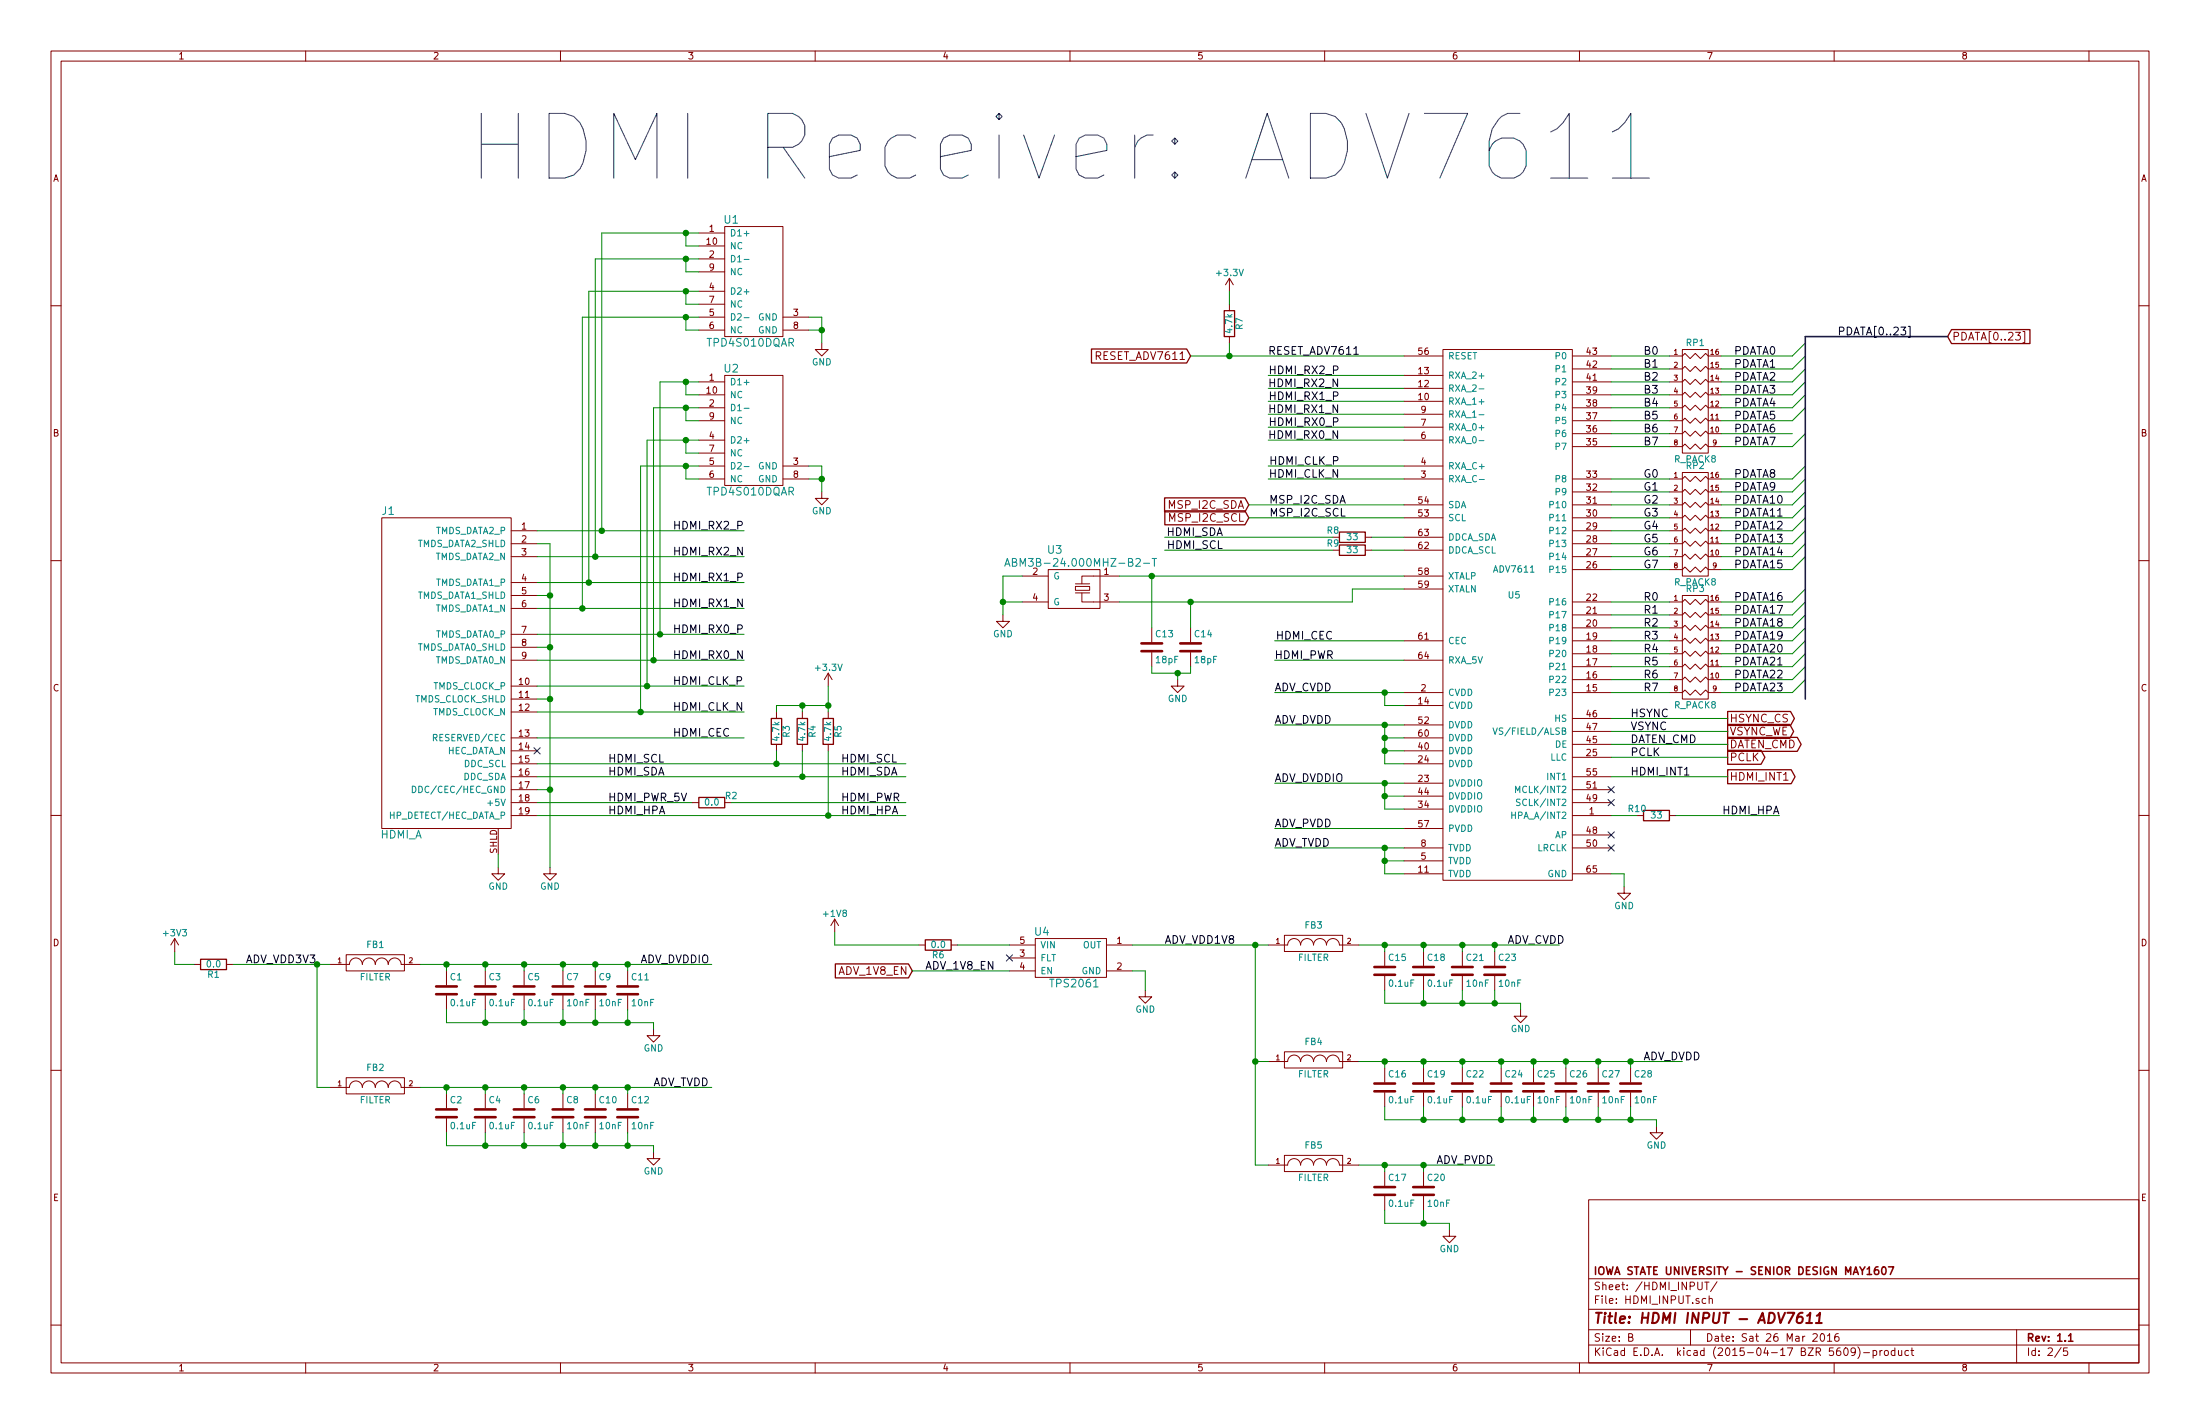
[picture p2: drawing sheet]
<svg xmlns="http://www.w3.org/2000/svg" width="432mm" height="279mm" viewBox="0 0 432 279" stroke-linecap="round" stroke-linejoin="round" font-family="sans-serif">
<g fill="none" stroke="#840000" stroke-width=".2">
<path d="M10 10h411.8v259.4h-411.8zM12 12h407.8v255.4h-407.8zM60 10v2M110 10v2M160 10v2M210 10v2M260 10v2M310 10v2M360 10v2M410 10v2M10 60h2M137.2 45.7h5"/>
<path d="M137.2 50.8h5M137.2 57.2h5M137.2 59.7h5M137.2 53.3h5M137.2 48.3h5M142.2 44.5h11.5v21.5h-11.5zM241.3 54.6v2.6M241.3 59.7v1.3M241.3 54.6l-.8 1.3M241.3 54.6l.8 1.3M419.8 60h2M137.2 74.9h5"/>
<path d="M137.2 77.5h5M137.2 62.2h5M137.2 64.8h5M142.2 73.7h11.5v21.6h-11.5zM153.7 62.2h5M153.7 64.8h5M161.3 67.3v1.3h1.3l-1.3 1.3-1.3-1.3h1.3M241.3 66v1.3M275.6 78.7h7.6M275.6 76.2h7.6M275.6 73.7h7.6M275.6 69.9h7.6"/>
<path d="M283.2 68.6h25.4v104.1h-25.4zM308.6 74.9h7.6M308.6 72.4h7.6M308.6 69.9h7.6M308.6 77.5h7.6M327.7 77.5h2.5l.5-.5 1 1 1-1 1.1 1 1-1 .5 .5h2.5M327.7 74.9h2.5l.5-.5 1 1 1-1 1.1 1 1-1 .5 .5h2.5M327.7 72.4h2.5l.5-.5 1 1 1-1 1.1 1 1-1 .5 .5h2.5M327.7 69.9h2.5l.5-.6 1 1.1 1-1.1 1.1 1.1 1-1.1 .5 .6h2.5M330.2 68.6h5.1v20.3h-5.1zM397.1 65h.3v2.2h-.3M137.2 94h5"/>
<path d="M137.2 91.4h5M137.2 86.4h5M137.2 82.6h5M137.2 80h5M137.2 88.9h5M153.7 94h5M153.7 91.4h5M161.3 96.5v1.3h1.3l-1.3 1.3-1.3-1.3h1.3M275.6 94h7.6M275.6 91.4h7.6M275.6 86.4h7.6M275.6 83.8h7.6"/>
<path d="M275.6 81.3h7.6M275.6 99.1h7.6M308.6 94h7.6M308.6 99.1h7.6M308.6 96.5h7.6M308.6 87.6h7.6M308.6 85.1h7.6M308.6 82.6h7.6M308.6 80h7.6M327.7 87.6h2.5l.5-.5 1 1 1-1 1.1 1 1-1 .5 .5h2.5M327.7 85.1h2.5l.5-.5 1 1 1-1 1.1 1 1-1 .5 .5h2.5M327.7 82.6h2.5l.5-.6 1 1.1 1-1.1 1.1 1.1 1-1.1 .5 .6h2.5"/>
<path d="M327.7 80h2.5l.5-.5 1 1 1-1 1.1 1 1-1 .5 .5h2.5M327.7 99.1h2.5l.5-.5 1 1 1-1 1.1 1 1-1 .5 .5h2.5M327.7 96.5h2.5l.5-.5 1 1 1-1 1.1 1 1-1 .5 .5h2.5M327.7 94h2.5l.5-.5 1 1 1-1 1.1 1 1-1 .5 .5h2.5M330.2 92.7h5.1v20.3h-5.1zM10 110h2M74.9 101.6h25.4v61h-25.4zM100.3 104.1h5.1M100.3 106.7h5.1M100.3 109.2h5.1M100.3 114.3h5.1M100.3 116.8h5.1"/>
<path d="M100.3 119.4h5.1M200.7 118.1h5M200.7 113h5M205.7 111.8h10.2v7.6h-10.2zM211.1 115.1h2.8v.7h-2.8zM211.1 114.6h2.8M211.1 116.3h2.8M212.3 116.3v1.8h7.4M219.7 113h-7.4v1.6M261.6 108h1.3M268 108h1.2M268 105.4h1.2"/>
<path d="M275.6 101.6h7.6M275.6 108h7.6M275.6 105.4h7.6M275.6 113h7.6M275.6 115.6h7.6M308.6 104.1h7.6M308.6 106.7h7.6M308.6 109.2h7.6M308.6 101.6h7.6M308.6 118.1h7.6M308.6 111.8h7.6M327.7 111.8h2.5l.5-.5 1 1 1-1 1.1 1 1-1 .5 .5h2.5"/>
<path d="M327.7 109.2h2.5l.5-.5 1 1 1-1 1.1 1 1-1 .5 .5h2.5M327.7 106.7h2.5l.5-.5 1 1 1-1 1.1 1 1-1 .5 .5h2.5M327.7 104.1h2.5l.5-.5 1 1 1-1 1.1 1 1-1 .5 .5h2.5M327.7 101.6h2.5l.5-.5 1 1 1-1 1.1 1 1-1 .5 .5h2.5M327.7 118.1h2.5l.5-.5 1 1 1-1 1.1 1 1-1 .5 .5h2.5M330.2 116.8h5.1v20.4h-5.1zM419.8 110h2M100.3 124.5h5.1M100.3 127h5.1M100.3 129.5h5.1M100.3 134.6h5.1M100.3 137.2h5.1"/>
<path d="M100.3 139.7h5.1M152.4 139.7v1.3M157.5 139.7v1.3M162.6 132.1v2.5M162.6 139.7v1.3M162.6 132.1l-.8 1.3M162.6 132.1l.7 1.3M196.8 120.7v1.2h1.3l-1.3 1.3-1.2-1.3h1.2M226.1 123.2v2.8M226.1 128v2.8M231.1 133.4v1.2h1.3l-1.3 1.3-1.2-1.3h1.2M233.7 123.2v2.8"/>
<path d="M233.7 128v2.8M275.6 129.5h7.6M275.6 135.9h7.6M275.6 125.7h7.6M275.6 138.4h7.6M308.6 135.9h7.6M308.6 123.2h7.6M308.6 120.7h7.6M308.6 125.7h7.6M308.6 133.4h7.6M308.6 130.8h7.6M308.6 128.3h7.6"/>
<path d="M327.7 135.9h2.5l.5-.5 1 1 1-1 1.1 1 1-1 .5 .5h2.5M327.7 133.4h2.5l.5-.6 1 1.1 1-1.1 1.1 1.1 1-1.1 .5 .6h2.5M327.7 130.8h2.5l.5-.5 1 1 1-1 1.1 1 1-1 .5 .5h2.5M327.7 128.3h2.5l.5-.5 1 1 1-1 1.1 1 1-1 .5 .5h2.5M327.7 125.7h2.5l.5-.5 1 1 1-1 1.1 1 1-1 .5 .5h2.5M327.7 123.2h2.5l.5-.5 1 1 1-1 1.1 1 1-1 .5 .5h2.5M327.7 120.7h2.5l.5-.6 1 1.1 1-1.1 1.1 1.1 1-1.1 .5 .6h2.5M10 160h2M100.3 144.8h5.1M100.3 147.3h5.1M100.3 149.9h5.1M100.3 152.4h5.1"/>
<path d="M100.3 154.9h5.1M100.3 157.5h5.1M135.9 157.5h1.3M142.2 157.5h1.3M152.4 146.1v1.2M157.5 146.1v1.2M162.6 146.1v1.2M275.6 144.8h7.6M275.6 147.3h7.6M275.6 149.9h7.6M275.6 142.2h7.6M275.6 153.7h7.6"/>
<path d="M275.6 158.8h7.6M275.6 156.2h7.6M308.6 152.4h7.6M308.6 154.9h7.6M308.6 157.5h7.6M308.6 148.6h7.6M308.6 146.1h7.6M308.6 141h7.6M308.6 143.5h7.6M419.8 160h2M97.8 170.2v1.3h1.3l-1.3 1.2-1.3-1.2h1.3M97.8 162.6v5"/>
<path d="M100.3 160h5.1M107.9 170.2v1.3h1.3l-1.3 1.2-1.2-1.2h1.2M275.6 168.9h7.6M275.6 166.4h7.6M275.6 171.5h7.6M275.6 162.6h7.6M308.6 160h7.6M308.6 166.4h7.6M308.6 171.5h7.6M308.6 163.8h7.6M318.8 174v1.3h1.2l-1.2 1.2-1.3-1.2h1.3M321.3 160h1.3"/>
<path d="M327.7 160h1.2M34.3 184.2l-.8 1.2M34.3 184.2v2.5M34.3 184.2l.8 1.2M38.1 189.2h1.3M44.4 189.2h1.3M64.8 189.2h3.8a1.27 1.27 0 0 1 1.2-1.2 1.27 1.27 0 0 1 1.3 1.2 1.27 1.27 0 0 1 1.3-1.2 1.27 1.27 0 0 1 1.3 1.2 1.27 1.27 0 0 1 1.2-1.2 1.27 1.27 0 0 1 1.3 1.2 1.27 1.27 0 0 1 1.3-1.2 1.27 1.27 0 0 1 1.2 1.2h3.8M67.9 187.3h11.5v3.2h-11.5zM87.6 190.5v2.8M87.6 195.3v2.8M95.2 190.5v2.8M95.2 195.3v2.8"/>
<path d="M102.9 190.5v2.8M102.9 195.3v2.8M110.5 190.5v2.8M110.5 195.3v2.8M116.8 190.5v2.8M116.8 195.3v2.8M123.2 190.5v2.8M123.2 195.3v2.8M163.8 180.3l-.7 1.3M163.8 180.3v2.6M163.8 180.3l.8 1.3M180.3 185.4h1.3"/>
<path d="M186.7 185.4h1.3M198.1 185.4h5.1M198.1 190.5h5.1M198.1 188h5.1M203.2 184.2h14v7.6h-14zM217.2 185.4h5M217.2 190.5h5M224.8 194.3v1.3h1.3l-1.3 1.3-1.3-1.3h1.3M248.9 185.4h3.8a1.27 1.27 0 0 1 1.3-1.2 1.27 1.27 0 0 1 1.3 1.2 1.27 1.27 0 0 1 1.2-1.2 1.27 1.27 0 0 1 1.3 1.2 1.27 1.27 0 0 1 1.3-1.2 1.27 1.27 0 0 1 1.2 1.2 1.27 1.27 0 0 1 1.3-1.2 1.27 1.27 0 0 1 1.3 1.2h3.8M252.1 183.5h11.4v3.2h-11.4zM271.8 186.7v2.8M271.8 191.5v2.8"/>
<path d="M279.4 186.7v2.8M279.4 191.5v2.8M287 186.7v2.8M287 191.5v2.8M293.4 186.7v2.8M293.4 191.5v2.8M298.4 198.1v1.3h1.3l-1.3 1.3-1.2-1.3h1.2M10 210h2M64.8 213.4h3.8a1.27 1.27 0 0 1 1.2-1.3 1.27 1.27 0 0 1 1.3 1.3 1.27 1.27 0 0 1 1.3-1.3 1.27 1.27 0 0 1 1.3 1.3 1.27 1.27 0 0 1 1.2-1.3 1.27 1.27 0 0 1 1.3 1.3 1.27 1.27 0 0 1 1.3-1.3 1.27 1.27 0 0 1 1.2 1.3h3.8M67.9 211.5h11.5v3.1h-11.5zM87.6 214.6v2.8M87.6 219.5v2.8"/>
<path d="M95.2 214.6v2.8M95.2 219.5v2.8M102.9 214.6v2.8M102.9 219.5v2.8M110.5 214.6v2.8M110.5 219.5v2.8M116.8 214.6v2.8M116.8 219.5v2.8M123.2 214.6v2.8M123.2 219.5v2.8M128.3 201.9v1.3h1.2l-1.2 1.3-1.3-1.3h1.3M248.9 208.3h3.8a1.27 1.27 0 0 1 1.3-1.3 1.27 1.27 0 0 1 1.3 1.3 1.27 1.27 0 0 1 1.2-1.3 1.27 1.27 0 0 1 1.3 1.3 1.27 1.27 0 0 1 1.3-1.3 1.27 1.27 0 0 1 1.2 1.3 1.27 1.27 0 0 1 1.3-1.3 1.27 1.27 0 0 1 1.3 1.3h3.8"/>
<path d="M252.1 206.4h11.4v3.2h-11.4zM271.8 209.6v2.7M271.8 214.4v2.8M279.4 209.6v2.7M279.4 214.4v2.8M287 209.6v2.7M287 214.4v2.8M294.6 209.6v2.7M294.6 214.4v2.8M301 209.6v2.7M301 214.4v2.8M307.3 209.6v2.7"/>
<path d="M307.3 214.4v2.8M313.7 209.6v2.7M313.7 214.4v2.8M320 209.6v2.7M320 214.4v2.8M419.8 210h2M128.3 226.1v1.2h1.2l-1.2 1.3-1.3-1.3h1.3M248.9 228.6h3.8a1.27 1.27 0 0 1 1.3-1.3 1.27 1.27 0 0 1 1.3 1.3 1.27 1.27 0 0 1 1.2-1.3 1.27 1.27 0 0 1 1.3 1.3 1.27 1.27 0 0 1 1.3-1.3 1.27 1.27 0 0 1 1.2 1.3 1.27 1.27 0 0 1 1.3-1.3 1.27 1.27 0 0 1 1.3 1.3h3.8M252.1 226.7h11.4v3.2h-11.4zM271.8 229.9v2.8M271.8 234.7v2.8M279.4 229.9v2.8"/>
<path d="M279.4 234.7v2.8M311.8 235.4h108v32h-108zM325.1 221v1.3h1.3l-1.3 1.2-1.3-1.2h1.3M10 260h2M284.5 241.3v1.3h1.2l-1.2 1.2-1.3-1.2h1.3M311.8 256.9h108M311.8 250.9h108M334.6 251.6h.8M334.8 254.8h-.4l-.3 .2 .1 .6 .2 .2 .4-.1M335 251.6v1.5M335.5 254.9l.2-.1h.3l.1 1M335.5 254.3v1.5"/>
<path d="M337 251.5l-1.3 1.9M419.8 260h2M60 267.4v2M110 267.4v2M160 267.4v2M210 267.4v2M260 267.4v2M310 267.4v2M311.8 263.9h108M311.8 260.9h108M319.7 262.4l.7-.1v-.5l-.2-.1h-.5v1.5h.5l.2-.2 .1-.3-.3-.3M331.8 260.9v3"/>
<path d="M355.8 261.8l.6-.1 .3 .4-.9 1.1h.9M357.4 261.8l.2-.1a.8 .8 0 0 1 .5 .7 .8 .8 0 0 1-.5 .8l-.2-.2-.1-.4zM358.7 262.1l.4-.4v1.5M358.7 263.2h.8M360 267.4v2M360.8 261.7h-.4a1.11 1.11 0 0 0-.2 1.4l.5 .1 .2-.2 .1-.5-.3-.2h-.5l-.1 .2M362 264.6l.2-.1a.8 .8 0 0 1 .6 .7 .8 .8 0 0 1-.6 .8l-.2-.2-.1-.4zM364.2 265.1l-.3 .3h-.3l-.3-.3 .1-.6h.5l.2 .1a1.19 1.19 0 0 1-.2 1.3l-.5 .1M364.6 264.3a1.71 1.71 0 0 1 0 2.2M365.8 265.4h1.1M367.6 265h.5l.3 .3-.2 .6h-.6M367.6 265v1.5"/>
<path d="M369 265v1M369.4 265l-.4 .3M369.9 265.1l.2-.1 .5 .1v.6l-.1 .2-.4 .1-.2-.2zM371.9 265h-.4l-.3 .3 .1 .5 .2 .2 .4-.1M371.9 264.5v1.5M372.6 265l.1 .9 .3 .1 .3-.2M373.3 265v1M374.6 265h-.4l-.3 .3 .1 .5 .2 .2 .4-.1M375.1 265h.5M375.3 264.5v1.3l.3 .2M395.8 260.9v6.5M404.5 264.4l-1.2 1.9"/>
<path d="M405.8 264.5h-.7l-.1 .7 .2-.2 .5 .1 .1 .2v.5l-.2 .2-.6-.2M410 267.4v2"/>
</g>
<path d="M368.6 248.6h-.4a1.11 1.11 0 0 0-.2 1.4l.5 .1 .2-.2 .1-.5-.3-.3-.5 .1-.1 .2M369.5 248.7l.2-.1a.8 .8 0 0 1 .5 .7 .8 .8 0 0 1-.5 .8l-.2-.2-.2-.4zM370.7 248.6h1l-.7 1.5M406 262.1l.4-.4v1.5M406 263.2h.9" fill="none" stroke="#840000" stroke-width=".3"/>
<path d="M350.8 257.6h1.4l-1.1 2M353.8 257.6a.93 .93 0 0 0-1.1 .8v1l.3 .2 .6-.1a.82 .82 0 0 0 .2-1l-.3-.2a.69 .69 0 0 0-.8 .4M354.5 259.6h1.2M354.7 258.2l.6-.6-.2 2M356.4 259.6h1.2M356.6 258.2l.6-.6-.2 2" fill="none" stroke="#840000" stroke-width=".41"/>
<g fill="none" stroke="#008484" stroke-width=".2">
<path d="M146 50.9h1M146 62.3h1M290.3 76.3h1M146 80.1h1M146 91.5h1M290.3 86.5h1M290.3 81.4h1M290.3 94.1h1M197.2 111.1l.5-1.5 .5 1.5M197.3 110.7h.8M198.7 110.3l.7-.1 .1-.2-.1-.3-.2-.1h-.5v1.5h.6l.2-.2 .1-.3-.4-.3M224.5 110.5h1.1"/>
<path d="M226.1 109.6h.9M226.6 109.6v1.5M80.9 154.3a.64 .64 0 0 1 .7 .6 .64 .64 0 0 1-.7 .6zM293 142.8l.4 1.3 .5-1.3M296.7 159.3v1.3M296.7 159.9h.7M297.5 155.5v-1.2l.4 .8 .4-.8v1.2M298.3 156.8l-.6 .1v.4l.5 .2 .1 .3-.2 .3-.5-.1"/>
</g>
<path d="M104.8 146.7l1.2 1.2M106 146.7l-1.2 1.2M315.6 154.3l1.2 1.2M315.6 156.9l1.2 1.2M316.8 154.3l-1.2 1.2M316.8 156.9l-1.2 1.2M315.6 163.2l1.2 1.2M315.6 165.8l1.2 1.2M316.8 163.2l-1.2 1.2M316.8 165.8l-1.2 1.2M197.5 187.4l1.2 1.2M198.7 187.4l-1.2 1.2" fill="none" stroke="#000084" stroke-width=".2"/>
<g fill="none" stroke="#008400" stroke-width=".2">
<path d="M134.6 45.7v2.6h2.6M134.6 50.8v2.5h2.6M134.6 57.2v2.5h2.6M137.2 50.8h-20.4v58.4M137.2 57.2h-21.6v57.1M137.2 45.7h-19.1v58.4M241.3 57.2v2.5M134.6 74.9v2.6h2.6M134.6 62.2v2.6h2.6M137.2 74.9h-7.7v49.6M137.2 62.2h-22.9v57.2M158.7 62.2h2.6v5.1"/>
<path d="M158.7 64.8h2.6M233.7 69.9h41.9M241.3 67.3v2.6M248.9 73.7h26.7M248.9 76.2h26.7M248.9 78.7h26.7M316.2 69.9h11.5M316.2 72.4h11.5M316.2 74.9h11.5M316.2 77.5h11.5M354.3 67.3l-2.5 2.6h-14M354.3 69.9l-2.5 2.5h-14"/>
<path d="M354.3 72.4l-2.5 2.5h-14M354.3 74.9l-2.5 2.6h-14M354.3 77.5l-2.5 2.5h-14M134.6 91.4v2.6h2.6M134.6 80v2.6h2.6M134.6 86.4v2.5h2.6M137.2 91.4h-11.5v48.3M137.2 80h-8.9v49.5M137.2 86.4h-10.2v48.2M158.7 91.4h2.6v5.1M158.7 94h2.6M245.1 99.1h30.5"/>
<path d="M248.9 91.4h26.7M248.9 94h26.7M248.9 81.3h26.7M248.9 83.8h26.7M248.9 86.4h26.7M316.2 94h11.5M316.2 80h11.5M316.2 82.6h11.5M316.2 85.1h11.5M316.2 87.6h11.5M316.2 96.5h11.5M316.2 99.1h11.5"/>
<path d="M337.8 85.1h14M354.3 80l-2.5 2.6h-14M354.3 85.1l-2.5 2.5h-14M354.3 91.4l-2.5 2.6h-14M354.3 94l-2.5 2.5h-14M354.3 96.5l-2.5 2.6h-14M354.3 99.1l-2.5 2.5h-14M105.4 104.1h40.6M105.4 109.2h40.6M105.4 119.4h40.6M105.4 114.3h40.6M105.4 106.7h2.5v63.5"/>
<path d="M105.4 116.8h2.5M196.8 118.1h3.9M200.7 113h-3.9v7.7M219.7 113h55.9M226.1 113v10.2M228.6 108h33M228.6 105.4h33M233.7 118.1v5.1M245.1 101.6h30.5M269.2 108h6.4M269.2 105.4h6.4M275.6 115.6h-10.2v2.5h-45.7"/>
<path d="M316.2 104.1h11.5M316.2 109.2h11.5M316.2 106.7h11.5M316.2 101.6h11.5M316.2 111.8h11.5M316.2 118.1h11.5M354.3 101.6l-2.5 2.5h-14M354.3 104.1l-2.5 2.6h-14M354.3 106.7l-2.5 2.5h-14M354.3 109.2l-2.5 2.6h-14M354.3 115.6l-2.5 2.5h-14M354.3 118.1l-2.5 2.6h-14"/>
<path d="M105.4 124.5h40.6M105.4 129.5h40.6M105.4 134.6h40.6M105.4 139.7h40.6M105.4 127h2.5M105.4 137.2h2.5M157.5 138.4v1.3M162.6 138.4h-10.2v1.3M162.6 134.6v5.1M226.1 130.8v1.3h7.6v-1.3M231.1 132.1v1.3M250.2 129.5h25.4"/>
<path d="M250.2 125.7h25.4M250.2 135.9h25.4M271.8 135.9v2.5h3.8M316.2 125.7h11.5M316.2 120.7h11.5M316.2 123.2h11.5M316.2 128.3h11.5M316.2 130.8h11.5M316.2 133.4h11.5M316.2 135.9h11.5M354.3 120.7l-2.5 2.5h-14M354.3 123.2l-2.5 2.5h-14"/>
<path d="M354.3 125.7l-2.5 2.6h-14M354.3 128.3l-2.5 2.5h-14M354.3 130.8l-2.5 2.6h-14M354.3 133.4l-2.5 2.5h-14M105.4 144.8h40.6M105.4 149.9h72.4M105.4 152.4h72.4M105.4 157.5h30.5M105.4 154.9h2.5M143.5 157.5h34.3M152.4 147.3v2.6M157.5 147.3v5.1"/>
<path d="M162.6 147.3v12.7M250.2 142.2h25.4M250.2 153.7h25.4M271.8 144.8h3.8M271.8 142.2v7.7h3.8M271.8 153.7v5.1h3.8M271.8 147.3h3.8M271.8 156.2h3.8M316.2 152.4h22.9M316.2 141h22.9M316.2 143.5h22.9M316.2 146.1h22.9"/>
<path d="M316.2 148.6h22.9M97.8 167.6v2.6M105.4 160h72.4M250.2 162.6h25.4M250.2 166.4h25.4M271.8 166.4v5.1h3.8M271.8 168.9h3.8M316.2 160h5.1M316.2 171.5h2.6v2.5M328.9 160h20.3M34.3 186.7v2.5h3.8M45.7 189.2h19.1"/>
<path d="M62.2 189.2v24.2h2.6M82.5 189.2h57.2M87.6 189.2v1.3M87.6 198.1v2.6h40.7v1.2M95.2 189.2v1.3M95.2 198.1v2.6M102.9 189.2v1.3M102.9 198.1v2.6M110.5 189.2v1.3M110.5 198.1v2.6M116.8 189.2v1.3M116.8 198.1v2.6"/>
<path d="M123.2 189.2v1.3M123.2 198.1v2.6M163.8 182.9v2.5h16.5M179.1 190.5h19M188 185.4h10.1M222.2 185.4h26.7M222.2 190.5h2.6v3.8M246.4 185.4v43.2h2.5M266.7 185.4h39.4M271.8 185.4v1.3M271.8 194.3v2.6h26.6v1.2M279.4 185.4v1.3"/>
<path d="M279.4 194.3v2.6M287 185.4v1.3M287 194.3v2.6M293.4 185.4v1.3M293.4 194.3v2.6M82.5 213.4h57.2M87.6 213.4v1.2M95.2 213.4v1.2M102.9 213.4v1.2M110.5 213.4v1.2M116.8 213.4v1.2M123.2 213.4v1.2"/>
<path d="M246.4 208.3h2.5M266.7 208.3h63.5M271.8 208.3v1.3M271.8 217.2v2.5h53.3v1.3M279.4 208.3v1.3M279.4 217.2v2.5M287 208.3v1.3M287 217.2v2.5M294.6 208.3v1.3M294.6 217.2v2.5M301 208.3v1.3M301 217.2v2.5"/>
<path d="M307.3 208.3v1.3M307.3 217.2v2.5M313.7 208.3v1.3M313.7 217.2v2.5M320 208.3v1.3M320 217.2v2.5M87.6 222.3v2.5h40.7v1.3M95.2 222.3v2.5M102.9 222.3v2.5M110.5 222.3v2.5M116.8 222.3v2.5M123.2 222.3v2.5"/>
<path d="M266.7 228.6h26.7M271.8 228.6v1.3M271.8 237.5v2.5h12.7v1.3M279.4 228.6v1.3M279.4 237.5v2.5"/>
</g>
<g fill="none" stroke="#840000" stroke-width=".25">
<path d="M214.2 68.5h18.7l.8 1.4-.8 1.3h-18.7zM240.3 61h2v5h-2zM383 64.7h15.4v2.7h-15.4l-.7-1.4zM228.6 97.7h15.7l.8 1.4-.8 1.3h-15.7zM228.6 100.2h15.7l.8 1.4-.8 1.4h-15.7zM262.9 104.4h5.1v2h-5.1zM262.9 106.9h5.1v2.1h-5.1zM339.1 139.6h12.3l.8 1.4-.8 1.3h-12.3zM137.2 156.5h5v2h-5zM151.4 141h2v5.1h-2zM156.5 141h2v5.1h-2zM161.5 141h2.1v5.1h-2.1z"/>
<path d="M322.6 159h5.1v2h-5.1zM339.1 142.1h12.2l.7 1.4-.7 1.4h-12.2zM339.1 144.7h13.7l.7 1.4-.7 1.3h-13.7zM339.1 147.2h6.5l.8 1.4-.8 1.4h-6.5zM339.1 151h12.5l.7 1.4-.7 1.4h-12.5zM39.4 188.2h5v2h-5zM164 189.1h14.3l.8 1.4-.8 1.4h-14.3zM181.6 184.4h5.1v2h-5.1z"/>
</g>
<g fill="none" stroke="#840000" stroke-width=".51">
<path d="M224 127.8h4.1M224 126.2h4.1M231.6 127.8h4.1M231.6 126.2h4.1M85.6 195.1h4.1M85.6 193.5h4.1M93.2 195.1h4.1M93.2 193.5h4.1M100.8 195.1h4.1M100.8 193.5h4.1M108.5 195.1h4M108.5 193.5h4"/>
<path d="M114.8 195.1h4.1M114.8 193.5h4.1M121.2 195.1h4M121.2 193.5h4M269.7 191.3h4.1M269.7 189.7h4.1M277.4 191.3h4M277.4 189.7h4M285 191.3h4.1M285 189.7h4.1M291.3 191.3h4.1M291.3 189.7h4.1"/>
<path d="M85.6 219.2h4.1M85.6 217.7h4.1M93.2 219.2h4.1M93.2 217.7h4.1M100.8 219.2h4.1M100.8 217.7h4.1M108.5 219.2h4M108.5 217.7h4M114.8 219.2h4.1M114.8 217.7h4.1M121.2 219.2h4M121.2 217.7h4"/>
<path d="M269.7 214.1h4.1M269.7 212.6h4.1M277.4 214.1h4M277.4 212.6h4M285 214.1h4.1M285 212.6h4.1M292.6 214.1h4.1M292.6 212.6h4.1M299 214.1h4M299 212.6h4M305.3 214.1h4.1M305.3 212.6h4.1"/>
<path d="M311.7 214.1h4M311.7 212.6h4M318 214.1h4.1M318 212.6h4.1M269.7 234.4h4.1M269.7 232.9h4.1M277.4 234.4h4M277.4 232.9h4"/>
</g>
<g fill="#008400" stroke="#008400" stroke-width=".25">
<circle cx="108" cy="116.8" r=".51"/>
<circle cx="108" cy="127" r=".51"/>
<circle cx="108" cy="137.2" r=".51"/>
<circle cx="108" cy="154.9" r=".51"/>
<circle cx="116.8" cy="189.2" r=".51"/>
<circle cx="102.9" cy="189.2" r=".51"/>
<circle cx="95.3" cy="189.2" r=".51"/>
<circle cx="87.6" cy="189.2" r=".51"/>
<circle cx="123.2" cy="189.2" r=".51"/>
<circle cx="95.3" cy="200.7" r=".51"/>
<circle cx="102.9" cy="200.7" r=".51"/>
<circle cx="116.8" cy="200.7" r=".51"/>
<circle cx="123.2" cy="200.7" r=".51"/>
<circle cx="62.2" cy="189.2" r=".51"/>
<circle cx="287" cy="185.4" r=".51"/>
<circle cx="279.4" cy="185.4" r=".51"/>
<circle cx="271.8" cy="185.4" r=".51"/>
<circle cx="293.4" cy="185.4" r=".51"/>
<circle cx="279.4" cy="196.9" r=".51"/>
<circle cx="287" cy="196.9" r=".51"/>
<circle cx="293.4" cy="196.9" r=".51"/>
<circle cx="313.7" cy="208.3" r=".51"/>
<circle cx="307.3" cy="208.3" r=".51"/>
<circle cx="301" cy="208.3" r=".51"/>
<circle cx="294.6" cy="208.3" r=".51"/>
<circle cx="287" cy="208.3" r=".51"/>
<circle cx="279.4" cy="208.3" r=".51"/>
<circle cx="271.8" cy="208.3" r=".51"/>
<circle cx="320" cy="208.3" r=".51"/>
<circle cx="279.4" cy="219.7" r=".51"/>
<circle cx="287" cy="219.7" r=".51"/>
<circle cx="294.6" cy="219.7" r=".51"/>
<circle cx="301" cy="219.7" r=".51"/>
<circle cx="307.3" cy="219.7" r=".51"/>
<circle cx="313.7" cy="219.7" r=".51"/>
<circle cx="320" cy="219.7" r=".51"/>
<circle cx="271.8" cy="228.6" r=".51"/>
<circle cx="279.4" cy="228.6" r=".51"/>
<circle cx="279.4" cy="240" r=".51"/>
<circle cx="246.4" cy="185.4" r=".51"/>
<circle cx="246.4" cy="208.3" r=".51"/>
<circle cx="110.5" cy="189.2" r=".51"/>
<circle cx="110.5" cy="200.7" r=".51"/>
<circle cx="116.8" cy="213.4" r=".51"/>
<circle cx="102.9" cy="213.4" r=".51"/>
<circle cx="95.3" cy="213.4" r=".51"/>
<circle cx="87.6" cy="213.4" r=".51"/>
<circle cx="123.2" cy="213.4" r=".51"/>
<circle cx="95.3" cy="224.8" r=".51"/>
<circle cx="102.9" cy="224.8" r=".51"/>
<circle cx="116.8" cy="224.8" r=".51"/>
<circle cx="123.2" cy="224.8" r=".51"/>
<circle cx="110.5" cy="213.4" r=".51"/>
<circle cx="110.5" cy="224.8" r=".51"/>
<circle cx="196.9" cy="118.1" r=".51"/>
<circle cx="226.1" cy="113" r=".51"/>
<circle cx="233.7" cy="118.1" r=".51"/>
<circle cx="231.1" cy="132.1" r=".51"/>
<circle cx="241.3" cy="69.9" r=".51"/>
<circle cx="162.6" cy="160" r=".51"/>
<circle cx="152.4" cy="149.9" r=".51"/>
<circle cx="157.5" cy="152.4" r=".51"/>
<circle cx="162.6" cy="138.4" r=".51"/>
<circle cx="157.5" cy="138.4" r=".51"/>
<circle cx="271.8" cy="135.9" r=".51"/>
<circle cx="271.8" cy="147.3" r=".51"/>
<circle cx="271.8" cy="144.8" r=".51"/>
<circle cx="271.8" cy="142.2" r=".51"/>
<circle cx="271.8" cy="156.2" r=".51"/>
<circle cx="271.8" cy="153.7" r=".51"/>
<circle cx="271.8" cy="166.4" r=".51"/>
<circle cx="271.8" cy="168.9" r=".51"/>
<circle cx="129.5" cy="124.5" r=".51"/>
<circle cx="134.6" cy="74.9" r=".51"/>
<circle cx="128.3" cy="129.5" r=".51"/>
<circle cx="134.6" cy="80" r=".51"/>
<circle cx="127" cy="134.6" r=".51"/>
<circle cx="134.6" cy="86.4" r=".51"/>
<circle cx="125.7" cy="139.7" r=".51"/>
<circle cx="134.6" cy="91.4" r=".51"/>
<circle cx="114.3" cy="119.4" r=".51"/>
<circle cx="134.6" cy="62.2" r=".51"/>
<circle cx="115.6" cy="114.3" r=".51"/>
<circle cx="134.6" cy="57.2" r=".51"/>
<circle cx="116.8" cy="109.2" r=".51"/>
<circle cx="134.6" cy="50.8" r=".51"/>
<circle cx="118.1" cy="104.1" r=".51"/>
<circle cx="134.6" cy="45.7" r=".51"/>
<circle cx="161.3" cy="64.8" r=".51"/>
<circle cx="161.3" cy="94" r=".51"/>
</g>
<path d="M382.3 66h-28v71.2" fill="none" stroke="#000084" stroke-width=".3"/>
<path d="M265.7 69.5h.9M374.5 64h.4v2.2h-.4" fill="none" stroke="#000" stroke-width=".2"/>
<path d="M304.4 25.9l1.2-.6 1.2-1.2 1.2-1.8v12.7M304.4 35h7.2M316.5 25.9l1.2-.6 1.2-1.2 1.2-1.8v12.7M316.5 35h7.2" fill="none" stroke="#0000c2" stroke-width=".2"/>
<text font-size="17.7" fill="#0000c2" x="91.4" y="35.6">HDMI Receiver: ADV7611</text>
<text font-size="2.8" fill="#840000" x="312.8" y="259.7">Title: HDMI INPUT - ADV7611</text>
<g font-size="2.1" fill="#008484">
<text x="142.2" y="43.9">U1</text>
<text x="139" y="68">TPD4S010DQAR</text>
<text x="142.2" y="73.1">U2</text>
<text x="75" y="101">J1</text>
<text x="139" y="97.2">TPD4S010DQAR</text>
<text x="199.7" y="111.2">ABM3B-24.000MHZ-B2-T</text>
<text x="205.7" y="108.6">U3</text>
<text x="74.7" y="164.5">HDMI_A</text>
<text x="203.1" y="183.6">U4</text>
<text x="206.4" y="193.7">TPS2061</text>
</g>
<g font-size="2.1">
<text x="360.7" y="65.8">PDATA[0..23]</text>
<text x="248.9" y="69.6">RESET_ADV7611</text>
<text x="322.6" y="69.6">B0</text>
<text x="340.4" y="69.6">PDATA0</text>
<text x="249.5" y="75.9">HDMI_RX2_N</text>
<text x="249.6" y="73.4">HDMI_RX2_P</text>
<text x="322.6" y="72.1">B1</text>
<text x="322.6" y="74.7">B2</text>
<text x="322.6" y="77.2">B3</text>
<text x="340.4" y="72.1">PDATA1</text>
<text x="340.4" y="74.7">PDATA2</text>
<text x="340.4" y="77.2">PDATA3</text>
<text x="249.5" y="81">HDMI_RX1_N</text>
<text x="249.6" y="78.5">HDMI_RX1_P</text>
<text x="249.6" y="83.6">HDMI_RX0_P</text>
<text x="322.6" y="79.8">B4</text>
<text x="322.6" y="82.3">B5</text>
<text x="340.4" y="79.8">PDATA4</text>
<text x="340.4" y="82.3">PDATA5</text>
<text x="249.5" y="86.1">HDMI_RX0_N</text>
<text x="322.6" y="84.8">B6</text>
<text x="322.6" y="87.4">B7</text>
<text x="340.4" y="87.4">PDATA7</text>
<text x="340.4" y="84.8">PDATA6</text>
<text x="249.2" y="93.7">HDMI_CLK_N</text>
<text x="249.3" y="91.2">HDMI_CLK_P</text>
<text x="322.6" y="93.7">G0</text>
<text x="340.4" y="93.7">PDATA8</text>
<text x="249.4" y="98.8">MSP_I2C_SDA</text>
<text x="249.7" y="101.3">MSP_I2C_SCL</text>
<text x="322.6" y="96.3">G1</text>
<text x="322.6" y="98.8">G2</text>
<text x="322.6" y="101.3">G3</text>
<text x="340.4" y="96.3">PDATA9</text>
<text x="340.4" y="98.8">PDATA10</text>
<text x="340.4" y="101.3">PDATA11</text>
<text x="132.1" y="103.9">HDMI_RX2_P</text>
<text x="229" y="105.2">HDMI_SDA</text>
<text x="229.2" y="107.7">HDMI_SCL</text>
<text x="322.6" y="103.9">G4</text>
<text x="322.6" y="106.4">G5</text>
<text x="340.4" y="103.9">PDATA12</text>
<text x="340.4" y="106.4">PDATA13</text>
<text x="132.1" y="109">HDMI_RX2_N</text>
<text x="322.6" y="109">G6</text>
<text x="322.6" y="111.5">G7</text>
<text x="340.4" y="109">PDATA14</text>
<text x="340.4" y="111.5">PDATA15</text>
<text x="132.1" y="114">HDMI_RX1_P</text>
<text x="132.1" y="119.1">HDMI_RX1_N</text>
<text x="322.6" y="117.9">R0</text>
<text x="340.4" y="117.9">PDATA16</text>
<text x="132.1" y="124.2">HDMI_RX0_P</text>
<text x="250.5" y="125.5">HDMI_CEC</text>
<text x="322.6" y="120.4">R1</text>
<text x="322.6" y="122.9">R2</text>
<text x="322.6" y="125.5">R3</text>
<text x="340.4" y="120.4">PDATA17</text>
<text x="340.4" y="122.9">PDATA18</text>
<text x="340.4" y="125.5">PDATA19</text>
<text x="132.1" y="129.3">HDMI_RX0_N</text>
<text x="250.2" y="129.3">HDMI_PWR</text>
<text x="322.6" y="128">R4</text>
<text x="322.6" y="130.6">R5</text>
<text x="340.4" y="128">PDATA20</text>
<text x="340.4" y="130.6">PDATA21</text>
<text x="132.1" y="134.4">HDMI_CLK_P</text>
<text x="250.2" y="135.6">ADV_CVDD</text>
<text x="322.6" y="133.1">R6</text>
<text x="322.6" y="135.6">R7</text>
<text x="340.4" y="133.1">PDATA22</text>
<text x="340.4" y="135.6">PDATA23</text>
<text x="132.1" y="139.4">HDMI_CLK_N</text>
<text x="250.2" y="142">ADV_DVDD</text>
<text x="320" y="140.7">HSYNC</text>
<text x="320" y="143.3">VSYNC</text>
<text x="119.4" y="149.6">HDMI_SCL</text>
<text x="132.1" y="144.5">HDMI_CEC</text>
<text x="165.1" y="149.6">HDMI_SCL</text>
<text x="320" y="145.8">DATEN_CMD</text>
<text x="320" y="148.3">PCLK</text>
<text x="119.4" y="152.1">HDMI_SDA</text>
<text x="165.1" y="152.1">HDMI_SDA</text>
<text x="250.2" y="153.4">ADV_DVDDIO</text>
<text x="320" y="152.1">HDMI_INT1</text>
<text x="119.4" y="157.2">HDMI_PWR_5V</text>
<text x="119.4" y="159.8">HDMI_HPA</text>
<text x="165.1" y="157.2">HDMI_PWR</text>
<text x="165.1" y="159.8">HDMI_HPA</text>
<text x="338.2" y="159.8">HDMI_HPA</text>
<text x="250.2" y="162.3">ADV_PVDD</text>
<text x="250.2" y="166.1">ADV_TVDD</text>
<text x="228.6" y="185.2">ADV_VDD1V8</text>
<text x="295.9" y="185.2">ADV_CVDD</text>
<text x="48.3" y="189">ADV_VDD3V3</text>
<text x="125.7" y="189">ADV_DVDDIO</text>
<text x="181.6" y="190.2">ADV_1V8_EN</text>
<text x="322.6" y="208">ADV_DVDD</text>
<text x="128.3" y="213.1">ADV_TVDD</text>
<text x="281.9" y="228.3">ADV_PVDD</text>
</g>
<g font-size="2.1" fill="#840000">
<text x="215.3" y="70.6">RESET_ADV7611</text>
<text x="383.2" y="66.8">PDATA[0..23]</text>
<text x="229.5" y="99.8">MSP_I2C_SDA</text>
<text x="229.7" y="102.4">MSP_I2C_SCL</text>
<text x="339.5" y="141.7">HSYNC_CS</text>
<text x="339.5" y="144.3">VSYNC_WE</text>
<text x="339.5" y="146.8">DATEN_CMD</text>
<text x="339.5" y="149.4">PCLK</text>
<text x="339.5" y="153.2">HDMI_INT1</text>
<text x="164.6" y="191.3">ADV_1V8_EN</text>
<text x="312.8" y="250.1">IOWA STATE UNIVERSITY - SENIOR DESIGN MAY1607</text>
<text x="312.8" y="255.8">File: HDMI_INPUT.sch</text>
<text x="312.8" y="253.1">Sheet: /HDMI_INPUT/</text>
<text x="312.8" y="263.2">Size: B</text>
<text x="334.8" y="263.2">Date: Sat 26 Mar 2016</text>
<text x="397.8" y="263.2">Rev: 1.1</text>
<text x="312.8" y="266">KiCad E.D.A. kicad (2015-04-17 BZR 5609)-product</text>
<text x="397.8" y="266">Id: 2/5</text>
</g>
<g font-size="1.8" fill="#840000">
<text x="35" y="11.6">1</text>
<text x="85" y="11.6">2</text>
<text x="135" y="11.6">3</text>
<text x="185" y="11.6">4</text>
<text x="235" y="11.6">5</text>
<text x="285" y="11.6">6</text>
<text x="335" y="11.6">7</text>
<text x="385" y="11.6">8</text>
<text x="10.4" y="35.6">A</text>
<text x="420.2" y="35.6">A</text>
<text x="139.2" y="45.5">1</text>
<text x="138.7" y="48">10</text>
<text x="139.2" y="50.5">2</text>
<text x="139.2" y="53.1">9</text>
<text x="139.2" y="56.9">4</text>
<text x="139.2" y="59.4">7</text>
<text x="139.2" y="62">5</text>
<text x="139.2" y="64.5">6</text>
<text x="155.7" y="62">3</text>
<text x="155.7" y="64.5">8</text>
<text x="278.4" y="69.6">56</text>
<text x="311.5" y="69.6">43</text>
<text x="138.7" y="77.2">10</text>
<text x="139.2" y="74.7">1</text>
<text x="278.4" y="75.9">12</text>
<text x="278.4" y="73.4">13</text>
<text x="311.5" y="74.7">41</text>
<text x="311.5" y="72.1">42</text>
<text x="311.5" y="77.2">39</text>
<text x="139.2" y="79.8">2</text>
<text x="139.2" y="82.3">9</text>
<text x="278.4" y="78.5">10</text>
<text x="278.9" y="83.6">7</text>
<text x="278.9" y="81">9</text>
<text x="311.5" y="82.3">37</text>
<text x="311.5" y="79.8">38</text>
<text x="10.4" y="85.6">B</text>
<text x="139.2" y="86.1">4</text>
<text x="139.2" y="88.6">7</text>
<text x="278.9" y="86.1">6</text>
<text x="311.5" y="87.4">35</text>
<text x="311.5" y="84.8">36</text>
<text x="420.2" y="85.6">B</text>
<text x="139.2" y="91.2">5</text>
<text x="139.2" y="93.7">6</text>
<text x="155.7" y="91.2">3</text>
<text x="155.7" y="93.7">8</text>
<text x="278.9" y="93.7">3</text>
<text x="278.9" y="91.2">4</text>
<text x="311.5" y="93.7">33</text>
<text x="278.4" y="101.3">53</text>
<text x="278.4" y="98.8">54</text>
<text x="311.5" y="101.3">30</text>
<text x="311.5" y="98.8">31</text>
<text x="311.5" y="96.3">32</text>
<text x="102.4" y="103.9">1</text>
<text x="102.4" y="106.4">2</text>
<text x="278.4" y="107.7">62</text>
<text x="278.4" y="105.2">63</text>
<text x="311.5" y="106.4">28</text>
<text x="311.5" y="103.9">29</text>
<text x="102.4" y="109">3</text>
<text x="202.7" y="112.8">2</text>
<text x="216.7" y="112.8">1</text>
<text x="278.4" y="112.8">58</text>
<text x="311.5" y="111.5">26</text>
<text x="311.5" y="109">27</text>
<text x="102.4" y="114">4</text>
<text x="102.4" y="116.6">5</text>
<text x="102.4" y="119.1">6</text>
<text x="202.7" y="117.9">4</text>
<text x="216.7" y="117.9">3</text>
<text x="278.4" y="115.3">59</text>
<text x="311.5" y="117.9">22</text>
<text x="102.4" y="124.2">7</text>
<text x="278.4" y="125.5">61</text>
<text x="311.5" y="122.9">20</text>
<text x="311.5" y="120.4">21</text>
<text x="311.5" y="125.5">19</text>
<text x="102.4" y="126.7">8</text>
<text x="102.4" y="129.3">9</text>
<text x="278.4" y="129.3">64</text>
<text x="311.5" y="130.6">17</text>
<text x="311.5" y="128">18</text>
<text x="10.4" y="135.6">C</text>
<text x="101.9" y="134.4">10</text>
<text x="101.9" y="136.9">11</text>
<text x="278.9" y="135.6">2</text>
<text x="311.5" y="135.6">15</text>
<text x="311.5" y="133.1">16</text>
<text x="420.2" y="135.6">C</text>
<text x="101.9" y="139.4">12</text>
<text x="278.4" y="142">52</text>
<text x="278.4" y="138.2">14</text>
<text x="311.5" y="140.7">46</text>
<text x="311.5" y="143.3">47</text>
<text x="101.9" y="144.5">13</text>
<text x="101.9" y="147.1">14</text>
<text x="101.9" y="149.6">15</text>
<text x="278.4" y="147.1">40</text>
<text x="278.4" y="144.5">60</text>
<text x="278.4" y="149.6">24</text>
<text x="311.5" y="148.3">25</text>
<text x="311.5" y="145.8">45</text>
<text x="101.9" y="152.1">16</text>
<text x="101.9" y="154.7">17</text>
<text x="278.4" y="153.4">23</text>
<text x="278.4" y="156">44</text>
<text x="311.5" y="154.7">51</text>
<text x="311.5" y="152.1">55</text>
<text x="101.9" y="157.2">18</text>
<text x="101.9" y="159.8">19</text>
<text x="278.4" y="158.5">34</text>
<text x="311.5" y="157.2">49</text>
<text x="311.9" y="159.8">1</text>
<text x="97.5" y="167.5" transform="rotate(-90 97.5 167.5)">SHLD</text>
<text x="278.4" y="162.3">57</text>
<text x="278.9" y="166.1">8</text>
<text x="311.5" y="166.1">50</text>
<text x="311.5" y="163.6">48</text>
<text x="278.4" y="171.2">11</text>
<text x="278.9" y="168.7">5</text>
<text x="311.5" y="171.2">65</text>
<text x="10.4" y="185.6">D</text>
<text x="200.2" y="185.2">5</text>
<text x="219.2" y="185.2">1</text>
<text x="420.2" y="185.6">D</text>
<text x="200.2" y="187.7">3</text>
<text x="200.2" y="190.2">4</text>
<text x="219.2" y="190.2">2</text>
<text x="10.4" y="235.6">E</text>
<text x="420.2" y="235.6">E</text>
<text x="35" y="269">1</text>
<text x="85" y="269">2</text>
<text x="135" y="269">3</text>
<text x="185" y="269">4</text>
<text x="235" y="269">5</text>
<text x="285" y="269">6</text>
<text x="335" y="269">7</text>
<text x="385" y="269">8</text>
</g>
<g font-size="1.8" fill="#008484">
<text x="143.3" y="46.4">D1+</text>
<text x="143.3" y="51.4">D1-</text>
<text x="143.3" y="54">NC</text>
<text x="143.3" y="48.9">NC</text>
<text x="143.3" y="57.8">D2+</text>
<text x="239" y="54.2">+3.3V</text>
<text x="143.3" y="62.9">D2-</text>
<text x="143.3" y="65.4">NC</text>
<text x="143.3" y="60.3">NC</text>
<text x="148.7" y="62.9">GND</text>
<text x="148.7" y="65.4">GND</text>
<text x="241.9" y="65.2" transform="rotate(-90 241.9 65.2)">4.7k</text>
<text x="243.9" y="64.6" transform="rotate(-90 243.9 64.6)">R7</text>
<text x="159.3" y="71.7">GND</text>
<text x="284.2" y="70.5">RESET</text>
<text x="305.4" y="70.5">P0</text>
<text x="331" y="67.9">RP1</text>
<text x="143.3" y="75.6">D1+</text>
<text x="284.2" y="76.8">RXA_2-</text>
<text x="284.2" y="74.3">RXA_2+</text>
<text x="305.4" y="75.6">P2</text>
<text x="305.4" y="73">P1</text>
<text x="143.3" y="80.6">D1-</text>
<text x="143.3" y="83.2">NC</text>
<text x="143.3" y="78.1">NC</text>
<text x="284.2" y="81.9">RXA_1-</text>
<text x="284.2" y="79.4">RXA_1+</text>
<text x="305.4" y="83.2">P5</text>
<text x="305.4" y="80.6">P4</text>
<text x="305.4" y="78.1">P3</text>
<text x="143.3" y="87">D2+</text>
<text x="143.3" y="89.5">NC</text>
<text x="284.2" y="87">RXA_0-</text>
<text x="284.2" y="84.5">RXA_0+</text>
<text x="305.4" y="88.3">P7</text>
<text x="305.4" y="85.7">P6</text>
<text x="143.3" y="92.1">D2-</text>
<text x="143.3" y="94.6">NC</text>
<text x="148.7" y="92.1">GND</text>
<text x="148.7" y="94.6">GND</text>
<text x="284.2" y="94.6">RXA_C-</text>
<text x="284.2" y="92.1">RXA_C+</text>
<text x="305.4" y="94.6">P8</text>
<text x="328.6" y="90.7">R_PACK8</text>
<text x="331" y="92">RP2</text>
<text x="159.3" y="100.9">GND</text>
<text x="284.2" y="99.7">SDA</text>
<text x="304.4" y="99.7">P10</text>
<text x="305.4" y="97.2">P9</text>
<text x="81.6" y="107.3">TMDS_DATA2_SHLD</text>
<text x="85.3" y="104.8">TMDS_DATA2_P</text>
<text x="260.5" y="104.7">R8</text>
<text x="260.5" y="107.2">R9</text>
<text x="264.5" y="106">33</text>
<text x="284.2" y="102.2">SCL</text>
<text x="284.2" y="106">DDCA_SDA</text>
<text x="304.4" y="102.2">P11</text>
<text x="304.4" y="107.3">P13</text>
<text x="304.4" y="104.8">P12</text>
<text x="85.2" y="109.9">TMDS_DATA2_N</text>
<text x="206.8" y="113.7">G</text>
<text x="264.5" y="108.5">33</text>
<text x="284.2" y="108.6">DDCA_SCL</text>
<text x="284.2" y="113.7">XTALP</text>
<text x="293.3" y="112.3">ADV7611</text>
<text x="304.4" y="112.4">P15</text>
<text x="304.4" y="109.9">P14</text>
<text x="81.6" y="117.5">TMDS_DATA1_SHLD</text>
<text x="85.3" y="114.9">TMDS_DATA1_P</text>
<text x="206.8" y="118.7">G</text>
<text x="284.2" y="116.2">XTALN</text>
<text x="296.1" y="117.4">U5</text>
<text x="304.4" y="118.7">P16</text>
<text x="328.6" y="114.9">R_PACK8</text>
<text x="331" y="116.1">RP3</text>
<text x="85.2" y="120">TMDS_DATA1_N</text>
<text x="85.3" y="125.1">TMDS_DATA0_P</text>
<text x="194.9" y="125">GND</text>
<text x="226.9" y="125">C13</text>
<text x="234.5" y="125">C14</text>
<text x="304.4" y="123.8">P18</text>
<text x="304.4" y="121.3">P17</text>
<text x="81.6" y="127.6">TMDS_DATA0_SHLD</text>
<text x="85.2" y="130.2">TMDS_DATA0_N</text>
<text x="160.2" y="131.6">+3.3V</text>
<text x="227" y="130.1">18pF</text>
<text x="234.6" y="130.1">18pF</text>
<text x="284.2" y="126.4">CEC</text>
<text x="284.2" y="130.2">RXA_5V</text>
<text x="304.4" y="131.4">P21</text>
<text x="304.4" y="128.9">P20</text>
<text x="304.4" y="126.4">P19</text>
<text x="81.2" y="137.8">TMDS_CLOCK_SHLD</text>
<text x="84.9" y="135.3">TMDS_CLOCK_P</text>
<text x="229.2" y="137.7">GND</text>
<text x="284.2" y="136.5">CVDD</text>
<text x="304.4" y="136.5">P23</text>
<text x="304.4" y="134">P22</text>
<text x="84.8" y="140.3">TMDS_CLOCK_N</text>
<text x="284.2" y="142.9">DVDD</text>
<text x="284.2" y="139.1">CVDD</text>
<text x="305.1" y="141.6">HS</text>
<text x="328.6" y="139">R_PACK8</text>
<text x="85.4" y="145.4">RESERVED/CEC</text>
<text x="87.4" y="148">HEC_DATA_N</text>
<text x="153" y="145.2" transform="rotate(-90 153 145.2)">4.7k</text>
<text x="155" y="144.6" transform="rotate(-90 155 144.6)">R3</text>
<text x="158" y="145.2" transform="rotate(-90 158 145.2)">4.7k</text>
<text x="160.1" y="144.6" transform="rotate(-90 160.1 144.6)">R4</text>
<text x="163.1" y="145.2" transform="rotate(-90 163.1 145.2)">4.7k</text>
<text x="165.2" y="144.6" transform="rotate(-90 165.2 144.6)">R5</text>
<text x="284.2" y="148">DVDD</text>
<text x="284.2" y="145.4">DVDD</text>
<text x="294.3" y="144.1">VS/FIELD/ALSB</text>
<text x="304.2" y="149.2">LLC</text>
<text x="305.1" y="146.7">DE</text>
<text x="82.1" y="155.6">DDC/CEC/HEC_GND</text>
<text x="90.8" y="153">DDC_SDA</text>
<text x="91" y="150.5">DDC_SCL</text>
<text x="284.2" y="154.3">DVDDIO</text>
<text x="284.2" y="150.5">DVDD</text>
<text x="298.2" y="155.6">MCLK/INT2</text>
<text x="303.8" y="153">INT1</text>
<text x="76.5" y="160.7">HP_DETECT/HEC_DATA_P</text>
<text x="96.1" y="158.1">+5V</text>
<text x="138.5" y="158">0.0</text>
<text x="142.4" y="156.8">R2</text>
<text x="284.2" y="159.4">DVDDIO</text>
<text x="284.2" y="156.8">DVDDIO</text>
<text x="297.3" y="160.7">HPA_A/INT2</text>
<text x="298.4" y="158.1">SCLK/INT2</text>
<text x="319.7" y="159.3">R10</text>
<text x="324.2" y="160.6">33</text>
<text x="284.2" y="167">TVDD</text>
<text x="284.2" y="163.2">PVDD</text>
<text x="301.6" y="167">LRCLK</text>
<text x="305.1" y="164.5">AP</text>
<text x="284.2" y="169.5">TVDD</text>
<text x="284.2" y="172.1">TVDD</text>
<text x="303.7" y="172.1">GND</text>
<text x="95.8" y="174.5">GND</text>
<text x="106" y="174.5">GND</text>
<text x="161.7" y="179.9">+1V8</text>
<text x="316.8" y="178.4">GND</text>
<text x="32.2" y="183.7">+3V3</text>
<text x="72" y="186">FB1</text>
<text x="182.9" y="186">0.0</text>
<text x="256.1" y="182.2">FB3</text>
<text x="40.7" y="189.8">0.0</text>
<text x="40.8" y="191.8">R1</text>
<text x="183" y="188">R6</text>
<text x="204.2" y="188.6">FLT</text>
<text x="204.2" y="191.1">EN</text>
<text x="204.2" y="186.1">VIN</text>
<text x="212.2" y="191.1">GND</text>
<text x="212.4" y="186.1">OUT</text>
<text x="254.7" y="188.5">FILTER</text>
<text x="272.6" y="188.5">C15</text>
<text x="280.3" y="188.5">C18</text>
<text x="287.9" y="188.5">C21</text>
<text x="294.2" y="188.5">C23</text>
<text x="70.6" y="192.3">FILTER</text>
<text x="88.4" y="192.3">C1</text>
<text x="88.6" y="197.4">0.1uF</text>
<text x="96" y="192.3">C3</text>
<text x="96.2" y="197.4">0.1uF</text>
<text x="103.6" y="192.3">C5</text>
<text x="103.8" y="197.4">0.1uF</text>
<text x="111.3" y="192.3">C7</text>
<text x="111.4" y="197.4">10nF</text>
<text x="117.6" y="192.3">C9</text>
<text x="117.8" y="197.4">10nF</text>
<text x="124.1" y="192.3">C11</text>
<text x="124.1" y="197.4">10nF</text>
<text x="272.7" y="193.6">0.1uF</text>
<text x="280.4" y="193.6">0.1uF</text>
<text x="287.9" y="193.6">10nF</text>
<text x="294.3" y="193.6">10nF</text>
<text x="222.8" y="198.7">GND</text>
<text x="296.5" y="202.5">GND</text>
<text x="126.3" y="206.3">GND</text>
<text x="256.1" y="205">FB4</text>
<text x="72" y="210.1">FB2</text>
<text x="254.7" y="211.4">FILTER</text>
<text x="272.6" y="211.4">C16</text>
<text x="280.3" y="211.4">C19</text>
<text x="287.9" y="211.4">C22</text>
<text x="295.5" y="211.4">C24</text>
<text x="301.9" y="211.4">C25</text>
<text x="308.2" y="211.4">C26</text>
<text x="314.6" y="211.4">C27</text>
<text x="320.9" y="211.4">C28</text>
<text x="70.6" y="216.5">FILTER</text>
<text x="88.4" y="216.5">C2</text>
<text x="88.6" y="221.5">0.1uF</text>
<text x="96" y="216.5">C4</text>
<text x="96.2" y="221.5">0.1uF</text>
<text x="103.6" y="216.5">C6</text>
<text x="103.8" y="221.5">0.1uF</text>
<text x="111.3" y="216.5">C8</text>
<text x="111.4" y="221.5">10nF</text>
<text x="117.7" y="216.5">C10</text>
<text x="117.8" y="221.5">10nF</text>
<text x="124.1" y="216.5">C12</text>
<text x="124.1" y="221.5">10nF</text>
<text x="272.7" y="216.5">0.1uF</text>
<text x="280.4" y="216.5">0.1uF</text>
<text x="288" y="216.5">0.1uF</text>
<text x="295.6" y="216.5">0.1uF</text>
<text x="301.9" y="216.5">10nF</text>
<text x="308.3" y="216.5">10nF</text>
<text x="314.6" y="216.5">10nF</text>
<text x="321" y="216.5">10nF</text>
<text x="256.1" y="225.3">FB5</text>
<text x="323.2" y="225.3">GND</text>
<text x="126.3" y="230.4">GND</text>
<text x="254.7" y="231.7">FILTER</text>
<text x="272.6" y="231.7">C17</text>
<text x="280.3" y="231.7">C20</text>
<text x="272.7" y="236.8">0.1uF</text>
<text x="280.3" y="236.8">10nF</text>
<text x="282.5" y="245.7">GND</text>
</g>
<g font-size="1.4" fill="#840000">
<text x="328.5" y="69.6">1</text>
<text x="335.8" y="69.6">16</text>
<text x="328.5" y="72.1">2</text>
<text x="328.5" y="74.7">3</text>
<text x="328.5" y="77.2">4</text>
<text x="335.8" y="77.2">13</text>
<text x="335.8" y="74.7">14</text>
<text x="335.8" y="72.1">15</text>
<text x="328.5" y="79.8">5</text>
<text x="328.5" y="82.3">6</text>
<text x="335.8" y="82.3">11</text>
<text x="335.8" y="79.8">12</text>
<text x="328.5" y="84.8">7</text>
<text x="328.5" y="87.4">8</text>
<text x="335.8" y="84.8">10</text>
<text x="336.2" y="87.4">9</text>
<text x="328.5" y="93.7">1</text>
<text x="335.8" y="93.7">16</text>
<text x="328.5" y="96.3">2</text>
<text x="328.5" y="98.8">3</text>
<text x="328.5" y="101.3">4</text>
<text x="335.8" y="101.3">13</text>
<text x="335.8" y="98.8">14</text>
<text x="335.8" y="96.3">15</text>
<text x="328.5" y="103.9">5</text>
<text x="328.5" y="106.4">6</text>
<text x="335.8" y="106.4">11</text>
<text x="335.8" y="103.9">12</text>
<text x="328.5" y="109">7</text>
<text x="328.5" y="111.5">8</text>
<text x="335.8" y="109">10</text>
<text x="336.2" y="111.5">9</text>
<text x="328.5" y="117.9">1</text>
<text x="335.8" y="117.9">16</text>
<text x="328.5" y="120.4">2</text>
<text x="328.5" y="122.9">3</text>
<text x="328.5" y="125.5">4</text>
<text x="335.8" y="125.5">13</text>
<text x="335.8" y="122.9">14</text>
<text x="335.8" y="120.4">15</text>
<text x="328.5" y="128">5</text>
<text x="328.5" y="130.6">6</text>
<text x="335.8" y="130.6">11</text>
<text x="335.8" y="128">12</text>
<text x="328.5" y="133.1">7</text>
<text x="328.5" y="135.6">8</text>
<text x="335.8" y="133.1">10</text>
<text x="336.2" y="135.6">9</text>
<text x="250.4" y="185.2">1</text>
<text x="264.4" y="185.2">2</text>
<text x="66.3" y="189">1</text>
<text x="80.3" y="189">2</text>
<text x="250.4" y="208">1</text>
<text x="264.4" y="208">2</text>
<text x="66.3" y="213.1">1</text>
<text x="80.3" y="213.1">2</text>
<text x="250.4" y="228.3">1</text>
<text x="264.4" y="228.3">2</text>
</g>
</svg>
